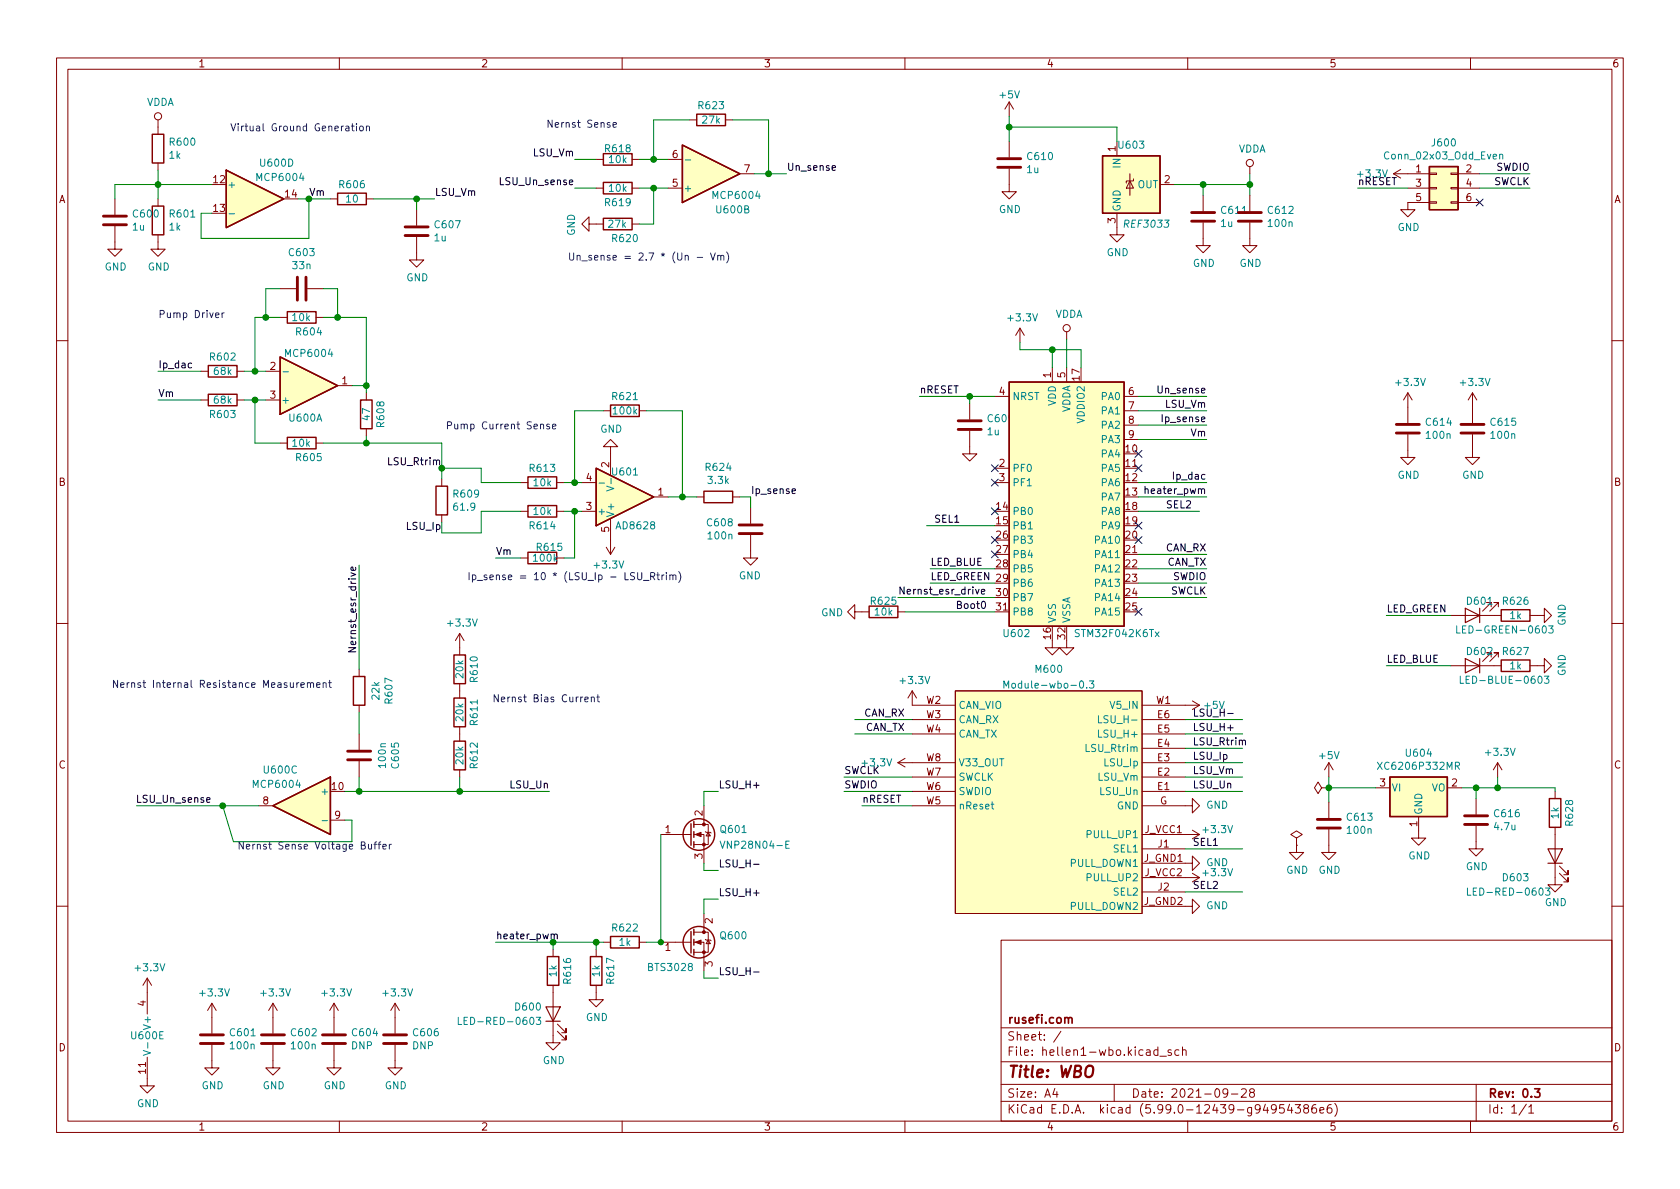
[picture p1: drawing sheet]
<svg xmlns="http://www.w3.org/2000/svg" width="297mm" height="210mm" viewBox="0 0 297 210" stroke-linecap="round" stroke-linejoin="round" font-family="sans-serif">
<g fill="none" stroke="#840000" stroke-width=".18">
<path d="M10 10.2h277v190.1h-277zM12 12.2h273v186.1h-273zM60 10.2v2M110 10.2v2M160 10.2v2M178.4 18l-.7 1.3M178.4 18v2.6M178.4 18l.8 1.3M210 10.2v2M260 10.2v2M20.3 40v4.1h1.3l-1.3 1.2-1.3-1.2h1.3M20.3 35.2v2.8"/>
<path d="M27.9 21.2v2.5M27.9 28.8v1.3M27.9 35.2v1.2M58.4 35.2h1.3M64.8 35.2h1.2M73.7 37.1v2.8M104.1 39.6v-1.3l-1.2 1.3 1.2 1.3v-1.3h2.6M105.4 28.2h1.3M105.4 33.3h1.3M111.8 28.2h1.2M111.8 33.3h1.2M111.8 39.6h1.2"/>
<path d="M118.1 28.2h2.5M118.1 33.3h2.5M121.9 21.2h1.3M128.3 21.2h1.2M130.8 30.7h2.5M178.4 29.8v4.1h1.3l-1.3 1.3-1.2-1.3h1.2M178.4 25v2.8M197.5 37.7v3.8h1.3l-1.3 1.3-1.3-1.3h1.3M197.5 25v2.6M199.8 32l.6 1.3h-1.3zM199.8 30.7v3.8M200.4 31.6v.4h-1.3v.4"/>
<path d="M205.1 32.6h2.5M212.7 39.4v4h1.3l-1.3 1.3-1.2-1.3h1.2M212.7 34.5v2.8M221 39.4v4h1.2l-1.2 1.3-1.3-1.3h1.3M221 29.5v1.2M221 34.5v2.8M246.4 30.7h6.3M246.4 30.7l1.2 .8M247.6 30l-1.2 .7M248.9 33.3h3.8M252.7 35.7h1.3v.2h-1.3zM252.7 33.1h1.3v.3h-1.3z"/>
<path d="M252.7 30.6h1.3v.3h-1.3zM252.7 35.8h-3.8v1.3h1.3l-1.3 1.2-1.3-1.2h1.3M256.5 35.7h1.3v.2h-1.3zM256.5 33.1h1.3v.3h-1.3zM256.5 30.6h1.3v.3h-1.3zM257.8 33.3h3.8M257.8 30.7h3.8M257.8 35.8h3.8M27.9 41.5v2.6h1.3l-1.3 1.2-1.2-1.2h1.2M49.5 56.1h1.3M49.5 51h2.8M54.4 51h2.7"/>
<path d="M55.9 56.1h1.2M73.7 41.9v4.1h1.2l-1.2 1.2-1.3-1.2h1.3M180.3 58l-.7 1.3M180.3 58v2.6M180.3 58l.8 1.3M188.6 58.7v1.2M10 60.2h2M35.6 65.7h1.2M35.6 70.7h1.2M41.9 65.7h1.3M41.9 70.7h1.3M47 65.7h2.5"/>
<path d="M47 70.7h2.5M49.5 78.4h1.3M55.9 78.4h1.2M59.7 68.2h2.5M64.8 69.5v1.2M64.8 75.8v1.3M106.7 72.6h1.2M107.9 79h-1.2l1.2-1.3 1.3 1.3h-1.3v5.1M113 72.6h1.3M171.4 76.2v4.1h1.3l-1.3 1.2-1.2-1.2h1.2M171.4 71.4v2.8M175.9 70.1h2.5"/>
<path d="M186.1 65v2.6M188.6 65v2.6M198.8 72.6h2.5M198.8 70.1h2.5M198.8 75.2h2.5M198.8 77.7h2.5M248.9 76.8v4.1h1.3l-1.3 1.3-1.3-1.3h1.3M248.9 69.5l-.7 1.2M248.9 69.5v5.3M248.9 69.5l.8 1.2M260.3 76.8v4.1h1.3l-1.3 1.3-1.2-1.3h1.2M260.3 69.5v5.3"/>
<path d="M260.3 69.5l-.7 1.2M260.3 69.5l.8 1.2M285 60.2h2M78.1 84.7v1.3M78.1 91.1v1.2M92.1 85.3h1.2M92.1 90.4h1.2M92.1 98.7h1.2M98.4 85.3h1.3M98.4 90.4h1.3M98.4 98.7h1.3M102.9 85.3h2.5"/>
<path d="M102.9 90.4h2.5M107.2 96.8l.7 1.2M107.9 91.7v6.3M108.7 96.8l-.8 1.2M115.6 87.9h2.5M123.2 87.9h1.3M129.5 87.9h1.3M132.7 94.6v4.1h-1.3l1.3 1.2 1.3-1.2h-1.3M132.7 89.8v2.8M175.9 85.3h2.5M175.9 82.8h2.5M198.8 82.8h2.5"/>
<path d="M198.8 98h2.5M10 110.2h2M63.5 118.4v1.2M81.3 112v3.8M81.3 112l-.8 1.3M81.3 112l.7 1.3M151.1 108.2v-1.3l-1.2 1.3 1.2 1.3v-1.3h2.6M158.7 108.2h1.3M175.9 108.2h2.5M186.1 113.3v1.2h1.2l-1.2 1.3-1.3-1.3h1.3M188.6 113.3v1.2h1.3l-1.3 1.3-1.3-1.3h1.3M256.5 117.7h8.9"/>
<path d="M256.5 108.8h8.9M263.7 107.3v-.8h-.8h.8l-1.6 1.6M263.7 116.2v-.8h-.8h.8l-1.6 1.6M264.9 107.3v-.8h-.7h.7l-1.5 1.6M264.9 116.2v-.8h-.7h.7l-1.5 1.6M270.5 108.8h2.5v-1.2l1.3 1.2-1.3 1.3v-1.3M270.5 117.7h2.5v-1.2l1.3 1.2-1.3 1.3v-1.3M285 110.2h2M63.5 124.7v1.3M63.5 129.8v2.8M63.5 134.6v2.8M81.3 120.9v2.5"/>
<path d="M81.3 128.5v2.6M81.3 136.1v1.3M158.7 134.9h10.2M158.7 134.9l1.3 .7M160 134.1l-1.3 .8M161.3 139.9h7.6M161.3 137.4h7.6M161.3 129.8h7.6M161.3 127.2h7.6M161.3 122.2v2.5h7.6M161.3 122.2l-.8 1.2M161.3 122.2l.8 1.2"/>
<path d="M168.9 122.2h33v39.3h-33zM201.9 139.9h7.6M201.9 137.4h7.6M201.9 134.9h7.6M201.9 132.3h7.6M201.9 129.8h7.6M201.9 127.2h7.6M201.9 124.7h10.2M210.8 123.9l1.3 .8M212.1 124.7l-1.3 .8M233.7 139.3l-.7-1-.6 1 .6 1 .7-1h1.2M234.9 139.3h.1"/>
<path d="M234.9 134.9l-.7 1.2M234.9 134.9v2.5M234.9 134.9l.8 1.2M243.2 139.3h2.5M255.9 139.3h2.5M264.8 134.9l-.8 1.2M264.8 134.9v2.5M264.8 134.9l.8 1.2M275 139.9v1.3M45.7 142.5h2.6M58.4 145h2.6M116.8 147.6h5.4"/>
<path d="M122.7 147.6h1.8v5M122.7 145.8h2.5v3.5h-2.5M124.5 142.5v3.3M124.7 147.1l.1 .1h.8l.1 .1M125.2 147.2l.4 .6h-.8zM161.3 142.5h7.6M201.9 142.5h8.9v-1.3l1.3 1.3-1.3 1.3v-1.3M201.9 152.6h8.9v-1.2l1.3 1.2-1.3 1.3v-1.3M201.9 147.6h10.2M201.9 150.1h7.6M201.9 157.7h7.6M201.9 155.2h10.2"/>
<path d="M210.8 146.8l1.3 .8M210.8 154.4l1.3 .8M212.1 147.6l-1.3 .7M212.1 155.2l-1.3 .8M229.2 148.2l1.1-.6-1.1-.7-1 .7 1 .6v1.3M229.2 149.5h.1M229.2 149.5v1.2h1.3l-1.3 1.3-1.2-1.3h1.2M234.9 146.7v4h1.3l-1.3 1.3-1.2-1.3h1.2M234.9 141.9v2.7M250.8 144.4v3.8h1.3l-1.3 1.3-1.2-1.3h1.2M261 146v4.1h1.3l-1.3 1.3-1.3-1.3h1.3M261 141.2v2.8"/>
<path d="M275 146.3v10.2h1.2l-1.2 1.2-1.3-1.2h1.3M275.7 154.4l1.5 1.6v-.8v.8h-.7M275.7 153.2l1.5 1.5v-.8v.8h-.7M10 160.2h2M26 173l-.7 1.2M26 173v6.3M26 173l.8 1.2M37.5 177.4l-.8 1.3M37.5 177.4v5.3M37.5 177.4l.7 1.3M48.3 177.4v5.3M48.3 177.4l-.8 1.3"/>
<path d="M48.3 177.4l.7 1.3M59.1 177.4v5.3M59.1 177.4l-.8 1.3M59.1 177.4l.7 1.3M69.8 177.4l-.7 1.3M69.8 177.4v5.3M69.8 177.4l.8 1.3M97.8 174.2v10.2h1.3l-1.3 1.3-1.3-1.3h1.3M97.8 167.9v1.3M105.4 174.2v2.6h1.3l-1.3 1.2-1.3-1.2h1.3M105.4 167.9v1.3M106.7 166.6h1.2"/>
<path d="M113 166.6h1.3M116.8 166.6h5.4M122.7 166.6h1.8v5.1M122.7 164.8h2.5v3.6h-2.5M124.5 161.5v3.3M124.7 166.1l.1 .1h.8l.1 .2M125.2 166.2l.4 .7h-.8zM177 166.3h108v32h-108zM201.9 160.3h8.9v-1.3l1.3 1.3-1.3 1.2v-1.2M285 160.2h2M26 186.9v5.1h1.3l-1.3 1.3-1.2-1.3h1.2M37.5 184.8v4h1.2l-1.2 1.3-1.3-1.3h1.3"/>
<path d="M48.3 184.8v4h1.2l-1.2 1.3-1.3-1.3h1.3M59.1 184.8v4h1.2l-1.2 1.3-1.3-1.3h1.3M60 198.3v2M69.8 184.8v4h1.3l-1.3 1.3-1.2-1.3h1.2M98.6 182.4l1.5 1.5v-.8v.8h-.8M98.6 181.1l1.5 1.5v-.7v.7h-.8M110 198.3v2M160 198.3v2M177 194.8h108M177 191.8h108M177 187.8h108M177 181.8h108"/>
<path d="M186.5 192.5l-.4 1h1M186.9 193v1M187.6 182.4l-1.3 1.9M197 191.8v3M204.7 185.7l-.4-.1-.3 .3v.4l.1 .3h.6M204.7 185.1v1.5M205.1 186.8h1.1M207.1 185.7l-.4-.1-.2 .2 .1 .3 .5 .1v.4h-.6M208.4 185.7l-.4-.1-.3 .3v.4l.2 .3h.5M209.1 185.8l.2-.2 .3 .1 .1 .9M209.1 185.1v1.5M210 198.3v2"/>
<path d="M217.1 193.2l-.3 .3h-.3l-.3-.3 .2-.6 .4-.1 .2 .2a.99 .99 0 0 1-.4 1.3h-.2M217.7 193.5h1.2M219.5 192.7l.6-.2 .2 .2 .1 .3-1 1h1M221.2 193.2l-.3-.3 .1-.2 .2-.2 .4 .1 .2 .2-.1 .2-.6 .2-.2 .3 .1 .4 .2 .1h.4l.2-.3-.1-.4-.2-.1M225.6 196l-.2 .3h-.3l-.3-.3 .1-.6 .5-.1 .2 .2a.99 .99 0 0 1-.4 1.3h-.3M227 195.3h-.7l-.1 .7 .2-.1 .5 .1 .2 .2-.1 .5-.2 .1-.6-.1M228 195.3l-.4 1h1M228.4 195.8v1M229 195.3h.9l-.5 .6 .5 .1v.7l-.3 .1h-.4l-.2-.1M230.8 196l-.3-.3 .1-.2 .2-.2 .4 .1 .2 .2-.1 .2-.7 .2-.1 .3v.2l.3 .3h.4l.2-.3-.1-.4-.2-.1M232.6 195.3a.59 .59 0 0 0-.7 .7v.5l.2 .3h.4l.2-.1 .1-.5-.2-.2-.4-.1-.3 .3M233.4 196.3l.7-.1-.1-.3-.4-.1-.2 .2v.8h.6"/>
<path d="M235.4 195.3a.59 .59 0 0 0-.8 .7v.5l.2 .3h.4l.2-.1 .1-.5-.1-.2-.5-.1-.3 .3M236 195.1a1.72 1.72 0 0 1 0 2.3M260 198.3v2M261 191.8v6.5M269.9 195.3l-1.3 1.9M270.3 195.8l.4-.5v1.5M270.3 196.8h.9"/>
<circle cx="27.9" cy="20.6" r=".63"/>
<circle cx="221" cy="28.8" r=".63"/>
<circle cx="188.6" cy="58" r=".63"/>
</g>
<path d="M188.9 180.1l.2-.2 .4 .1 .1 .9M271.3 192.5h1l-.5 .6 .4 .1v.7l-.2 .1h-.4l-.3-.1" fill="none" stroke="#840000" stroke-width=".3"/>
<g fill="none" stroke="#840000" stroke-width=".51">
<path d="M18.3 39.7h4.1M18.3 38.2h4.1M176.4 29.6h4.1M176.4 28.1h4.1M210.7 39.1h4.1M210.7 37.6h4.1M218.9 39.1h4.1M218.9 37.6h4.1M52.6 49v4.1M54.1 49v4.1M71.6 41.7h4.1M71.6 40.1h4.1"/>
<path d="M169.4 75.9h4.1M169.4 74.4h4.1M246.9 76.6h4.1M246.9 75.1h4.1M258.3 76.6h4.1M258.3 75.1h4.1M130.7 94.4h4M130.7 92.8h4M61.5 132.8h4M61.5 134.4h4M232.9 146.4h4.1M232.9 144.9h4.1"/>
<path d="M259 145.8h4M259 144.3h4M35.4 184.5h4.1M35.4 183h4.1M46.2 184.5h4.1M46.2 183h4.1M57 184.5h4.1M57 183h4.1M67.8 184.5h4.1M67.8 183h4.1"/>
</g>
<path d="M259.1 107.6l2.5 1.2-2.5 1.3zM259.1 116.5l2.5 1.2-2.5 1.3zM261.6 107.6v2.5M261.6 116.5v2.5M273.7 150.1h2.5l-1.2 2.5zM273.7 152.6h2.5M96.5 178h2.6l-1.3 2.6zM96.5 180.6h2.6" fill="none" stroke="#840000" stroke-width=".2"/>
<g fill="none" stroke="#008484" stroke-width=".18">
<path d="M40.5 37.8h1M121.2 28.3h.9M265.2 27.4l.1-.1h.3l.1 .8M265.2 27.3v.8M50 65.7h1M105.9 85.4h1M107.3 86l1.2 .4-1.2 .4M108 84.6v.9M204.3 111.7l.6 .9M204.9 111.7l-.6 .9M257.6 110.7v1.2h.6M258.2 119.6v1.2h.6"/>
<path d="M273.1 119.6h.8l-.5 .5 .4 .1v.5l-.2 .1-.5-.1M273.8 110.7h.8l-.4 .5 .4 .1v.5l-.2 .1-.6-.1M177.5 121.7v-1.3l.4 .9 .4-.9v1.3M192.1 121.6v.1M192.6 120.4h.8l-.4 .5 .3 .1v.6l-.1 .1-.6-.1M194.2 126.6v1.2h.6M243.5 134.8l.9 1.3M244.4 134.8l-.9 1.3M257.3 135.4h.6l.2-.2-.1-.3-.7-.1v1.3M257.6 135.4l.5 .7M56.9 145.1h1M127.3 148.7l.5 1.3 .4-1.3"/>
<path d="M138.9 149.3h.5M139.5 148.7h-.6v1.3h.6M175.2 142.2h.5M175.4 141.8v1.1l.3 .2M259.5 157v1.3h.6M273.3 157h.7l-.4 .5 .4 .1v.6l-.2 .1-.5-.1M81 179.9v1.3h.6M94.8 179.9h.8l-.4 .5 .3 .1v.5l-.1 .2-.6-.2M25.3 185.8l1.3 .4-1.3 .4M26.1 184.4v.9"/>
</g>
<g fill="none" stroke="#840000" stroke-width=".25">
<path d="M26.9 36.4h2.1v5.1h-2.1zM26.9 23.7h2.1v5.1h-2.1zM40 30.1l10.2 5.1-10.2 5.1zM59.7 34.2h5.1v2h-5.1zM106.7 27.2h5.1v2h-5.1zM106.7 32.3h5.1v2h-5.1zM106.7 38.6h5.1v2h-5.1zM120.6 25.6l10.2 5.1-10.2 5.1zM123.2 20.2h5.1v2h-5.1zM194.9 27.6h10.2v10.1h-10.2zM252.7 29.5h5.1v7.6h-5.1zM50.8 55.1h5.1v2h-5.1z"/>
<path d="M36.8 64.6h5.1v2.1h-5.1zM36.8 69.7h5.1v2h-5.1zM49.5 63.1l10.2 5.1-10.2 5.1zM50.8 77.3h5.1v2.1h-5.1zM63.8 70.7h2v5.1h-2zM107.9 71.6h5.1v2.1h-5.1zM178.4 67.6h20.4v43.1h-20.4zM77.1 86h2v5.1h-2zM93.3 84.3h5.1v2.1h-5.1zM93.3 89.4h5.1v2h-5.1zM93.3 97.7h5.1v2h-5.1zM105.4 82.8l10.2 5.1-10.2 5.1z"/>
<path d="M124.5 86.9h5v2h-5zM62.5 119.6h2v5.1h-2zM80.3 115.8h2v5.1h-2zM153.7 107.2h5v2h-5zM265.4 116.7h5.1v2h-5.1zM265.4 107.8h5.1v2h-5.1zM80.3 131.1h2v5h-2zM80.3 123.4h2v5.1h-2zM245.7 137.4h10.2v7h-10.2zM48.3 142.5l10.1-5.1v10.2zM122.2 145.7v3.8M122.7 145.3v1"/>
<path d="M122.7 147.1v1M122.7 148.8v1.1M273.9 141.2h2.1v5.1h-2.1zM96.8 169.2h2v5h-2zM104.4 169.2h2v5h-2zM107.9 165.6h5.1v2h-5.1zM122.2 164.7v3.8M122.7 164.3v1M122.7 166.1v1M122.7 167.9v1"/>
<circle cx="123.6" cy="147.6" r="2.79"/>
<circle cx="123.6" cy="166.6" r="2.79"/>
</g>
<g fill="#ffffc2" stroke="#ffffc2" stroke-width=".18">
<path d="M105.4 82.8l10.2 5.1-10.2 5.1z"/>
<path d="M178.4 67.6h20.4v43.1h-20.4z"/>
<path d="M49.5 63.1l10.2 5.1-10.2 5.1z"/>
<path d="M194.9 27.6h10.2v10.1h-10.2z"/>
<path d="M120.6 25.6l10.2 5.1-10.2 5.1z"/>
<path d="M48.3 142.5l10.1-5.1v10.2z"/>
<path d="M245.7 137.4h10.2v7h-10.2z"/>
<path d="M168.9 122.2h33v39.3h-33z"/>
<path d="M252.7 29.5h5.1v7.6h-5.1z"/>
<path d="M40 30.1l10.2 5.1-10.2 5.1z"/>
</g>
<g fill="#840000" stroke="#840000" stroke-width=".18">
<path d="M122.9 166.6l1.1-.4v.8z"/>
<path d="M122.9 147.6l1.1-.4v.7z"/>
<circle cx="124.5" cy="168.4" r=".25"/>
<circle cx="124.5" cy="164.8" r=".25"/>
<circle cx="124.5" cy="149.3" r=".25"/>
<circle cx="124.5" cy="145.8" r=".25"/>
</g>
<g fill="none" stroke="#000" stroke-width=".18">
<path d="M147.1 29.7l.6-.1v-.3h-.4l-.2 .2 .1 .6h.5M33.9 64.3l-.4-.1-.2 .2 .1 .6h.5M140 86.9l.7-.2-.1-.2-.4-.1-.2 .2 .1 .6h.5M202.5 86.6l.1-.2 .3 .1 .1 .8M202.5 86v1.3M61.6 114.5h1.3l-1.3 .8h1.3M62.8 100.3l.1 .4-.2 .2-.6-.1v-.5h.3l.1 .6M172.5 104.2l.3 .9 .3-.9M173.5 104.6l.6-.1v-.2l-.4-.1-.2 .2 .1 .6h.5M173.6 106.4l.2-.1a.68 .68 0 0 1 .5 .7 .68 .68 0 0 1-.5 .6l-.2-.1-.1-.4zM217.1 126.2h.9M219.7 131.1l.1-.2h.3l.1 .8"/>
<path d="M133.2 152.8h1M97.4 165.3l.2-.1h.3l.1 .8M98 165.4l.2-.2h.3v.8M133.2 171.9h1"/>
</g>
<g fill="none" stroke="#0000c2" stroke-width=".18">
<path d="M62.1 22.3h.5M62.3 21.9v1.1l.3 .1M63 21.9v.1M63 22.3v.8M63.7 22.4l.3-.1 .2 .2v.4l-.2 .2h-.3l-.1-.2zM64.8 22.4l.2-.1 .3 .1v.7M64.8 22.3v.8M107.8 21.7h-.3l-.1 .1v.2l.4 .1v.3h-.4M108.4 22.1l.6-.1-.1-.3h-.3l-.2 .1v.6h.5M38.1 55.7l.6-.1v-.2l-.4-.1-.2 .2 .1 .6h.5M39.3 55.3v.9M39.6 55.3l-.3 .3"/>
<path d="M123.3 45.5h.9M125.6 44.7l.4 1.3 .5-1.3M126.9 45.3l.2-.1h.3v.8M126.9 45.2v.8M127.4 45.3l.2-.1h.3l.1 .8M128.5 44.6a1.46 1.46 0 0 1 0 1.9M95.6 75.1l.1-.1 .4 .1v.7M97.1 75.1l-.3-.1-.1 .2v.2l.4 .1v.3h-.4M97.7 75.4l.6-.1-.1-.2-.3-.1-.2 .2v.6h.5M112.7 101.2v1.1l.3 .2h.2l.3-.2v-1.1M113.8 102.6h.9M115 101.9h.6l.2-.2-.1-.3-.7-.2v1.3"/>
<path d="M115.3 101.9l.5 .6M116.1 101.7h.5M116.3 101.2v1.1l.3 .2M117 101.7v.8M117.4 101.7l-.4 .2M117.8 101.2v.2M117.8 101.7v.8M118.4 101.8l.2-.1h.3l.1 .8M118.4 101.7v.8M119 101.9l.2-.2h.3v.8M120 101.1a1.46 1.46 0 0 1 0 1.9M52.5 120.7v.9"/>
<path d="M52.8 120.7l-.3 .3M53.2 121.1l.6-.1-.1-.2-.3-.1-.2 .2 .1 .6h.4M54.4 120.8l.1-.1 .3 .1 .1 .8M54.4 120.7v.9M54.9 120.9l.2-.2 .3 .1v.8M56 121.1l.6-.1-.1-.2-.3-.1-.2 .2v.6h.5M57.1 120.8l.2-.1 .3 .1 .1 .8M57.1 120.7v.9M58.1 120.7h.5M58.3 120.3v1.1l.3 .2M103.4 123.7l.6-.1-.1-.3h-.3l-.2 .1 .1 .6h.4M104.5 123.4l.2-.1h.3l.1 .8"/>
<path d="M104.5 123.3v.8M105.5 123.3h.5M105.7 122.8v1.1l.3 .2M65.1 149.3l.1 .8h.3l.2-.1M65.7 149.3v.8M66.1 149.3h.5M66.6 148.9l-.3 .2v1M66.8 149.3h.5M67.3 148.9l-.3 .2v1M67.7 149.7l.6-.1-.1-.2-.3-.1-.2 .2v.6h.5M68.8 149.3v.8M69.2 149.3l-.4 .2"/>
</g>
<g fill="none" stroke="#008400" stroke-width=".18">
<path d="M27.9 30.1v5.1M37.5 32.6h-17.2v2.6M52.7 35.2h5.7M54.6 35.2v7h-19v-4.5h1.9M66 35.2h10.8M73.7 35.2v1.9M101.6 28.2h3.8M101.6 33.3h3.8M113 28.2h5.1M113 33.3h5.1M115.6 33.3v6.3h-2.6M121.9 21.2h-6.3v7"/>
<path d="M129.5 21.2h6.4v9.5M133.3 30.7h5.8M178.4 20.6v4.4M178.4 22.5h19.1v2.5M207.6 32.6h13.4M212.7 32.6v1.9M221 30.7v3.8M240 33.3h8.9M261.6 33.3h8.9M261.6 30.7h8.9M49.5 56.1h-4.4v9.6M49.5 51h-2.5v5.1"/>
<path d="M57.1 56.1h7.7v13.4M57.1 51h2.6v5.1M188.6 59.9v5.1M27.9 65.7h7.7M27.9 70.7h7.7M43.2 65.7h3.8M43.2 70.7h3.8M45.1 70.7v7.7h4.4M57.1 78.4h21v6.3M62.2 68.2h2.6M64.8 77.1v1.3M106.7 72.6h-5.1v12.7"/>
<path d="M114.3 72.6h6.3v15.3M162.6 70.1h13.3M171.4 70.1v1.3M180.3 60.6v1.2h10.8v3.2M186.1 61.8v3.2M201.3 70.1h12.1M201.3 75.2h12.1M201.3 72.6h12.1M201.3 77.7h12.1M63.5 99.9v18.5M78.1 82.8h7v2.5h7M87.6 98.7h4.5"/>
<path d="M92.1 90.4h-7v3.8h-7M99.7 85.3h3.2M99.7 90.4h3.2M101.6 90.4v8.3h-1.9M118.1 87.9h5.1M130.8 87.9h1.9v1.9M163.8 93h12.1M201.3 85.3h12.1M201.3 90.4h10.8M201.3 87.9h12.1M201.3 98h12.1M158.7 105.7h17.2"/>
<path d="M160 108.2h15.9M164.5 100.6h11.4M164.5 103.1h11.4M201.3 100.6h12.1M201.3 103.1h12.1M201.3 105.7h12.1M245.1 117.7h11.4M245.1 108.8h11.4M61 139.9h36.2M63.5 126v3.8M63.5 137.4v2.5M81.3 137.4v2.5"/>
<path d="M127 139.9h-2.5v2.6M149.2 139.9h12.1M149.2 137.4h12.1M151.1 129.8h10.2M151.1 127.2h10.2M209.5 139.9h10.2M209.5 134.9h10.2M209.5 137.4h10.2M209.5 129.8h10.2M209.5 132.3h10.2M209.5 127.2h10.2M234.9 137.4v4.5"/>
<path d="M234.9 139.3h8.3M258.4 139.3h16.6v.6M261 139.3v1.9M264.8 137.4v1.9M24.1 142.5h21.6M39.4 142.5l1.9 6.3h20.9v-3.8h-1.2M116.8 147.6v19h-2.5M124.5 152.6v1.3h2.5M127 159h-2.5v2.5M152.4 142.5h8.9M209.5 150.1h10.2M209.5 157.7h10.2"/>
<path d="M87.6 166.6h19.1M97.8 166.6v1.3M105.4 166.6v1.3M124.5 171.7v1.3h2.5"/>
</g>
<g fill="none" stroke="#000084" stroke-width=".18">
<path d="M261 35.2l1.2 1.2M262.2 35.2l-1.2 1.2M200.7 79.6l1.2 1.3M201.9 79.6l-1.2 1.3M175.3 89.8l1.2 1.2M175.3 97.4l1.2 1.2M175.3 94.9l1.2 1.2M175.3 84.7l1.2 1.2M175.3 82.2l1.2 1.2M176.5 89.8l-1.2 1.2M176.5 97.4l-1.2 1.2M176.5 94.9l-1.2 1.2"/>
<path d="M176.5 84.7l-1.2 1.2M176.5 82.2l-1.2 1.2M200.7 92.3l1.2 1.3M200.7 82.2l1.2 1.2M200.7 94.9l1.2 1.2M201.9 92.3l-1.2 1.3M201.9 82.2l-1.2 1.2M201.9 94.9l-1.2 1.2M200.7 107.6l1.2 1.2M201.9 107.6l-1.2 1.2"/>
</g>
<g fill="#008400" stroke="#008400" stroke-width=".18">
<circle cx="135.9" cy="30.7" r=".51"/>
<circle cx="178.4" cy="22.5" r=".51"/>
<circle cx="171.5" cy="70.1" r=".51"/>
<circle cx="186.1" cy="61.8" r=".51"/>
<circle cx="212.7" cy="32.6" r=".51"/>
<circle cx="235" cy="139.3" r=".51"/>
<circle cx="264.8" cy="139.3" r=".51"/>
<circle cx="261" cy="139.3" r=".51"/>
<circle cx="221" cy="32.6" r=".51"/>
<circle cx="45.1" cy="70.7" r=".51"/>
<circle cx="64.8" cy="78.4" r=".51"/>
<circle cx="78.1" cy="82.8" r=".51"/>
<circle cx="101.6" cy="90.4" r=".51"/>
<circle cx="101.6" cy="85.3" r=".51"/>
<circle cx="27.9" cy="32.6" r=".51"/>
<circle cx="81.3" cy="139.9" r=".51"/>
<circle cx="97.8" cy="166.6" r=".51"/>
<circle cx="116.8" cy="166.6" r=".46"/>
<circle cx="105.4" cy="166.6" r=".51"/>
<circle cx="115.6" cy="28.2" r=".51"/>
<circle cx="115.6" cy="33.3" r=".51"/>
<circle cx="120.7" cy="87.9" r=".51"/>
<circle cx="63.5" cy="139.9" r=".51"/>
<circle cx="39.4" cy="142.5" r=".51"/>
<circle cx="45.1" cy="65.7" r=".51"/>
<circle cx="47" cy="56.1" r=".51"/>
<circle cx="54.6" cy="35.2" r=".51"/>
<circle cx="73.7" cy="35.2" r=".51"/>
<circle cx="59.7" cy="56.1" r=".51"/>
<circle cx="64.8" cy="68.2" r=".51"/>
</g>
<text font-size="2.8" fill="#840000" x="178" y="190.6">Title: WBO</text>
<g font-size="2.1" fill="#840000">
<text x="178" y="184">Sheet: /</text>
<text x="178" y="181">rusefi.com</text>
<text x="178" y="186.7">File: hellen1-wbo.kicad_sch</text>
<text x="178" y="196.9">KiCad E.D.A. kicad (5.99.0-12439-g94954386e6)</text>
<text x="178" y="194.1">Size: A4</text>
<text x="200" y="194.1">Date: 2021-09-28</text>
<text x="263" y="194.1">Rev: 0.3</text>
<text x="263" y="196.9">Id: 1/1</text>
</g>
<g font-size="1.8" fill="#840000">
<text x="35" y="11.9">1</text>
<text x="85" y="11.9">2</text>
<text x="135" y="11.9">3</text>
<text x="185" y="11.9">4</text>
<text x="235" y="11.9">5</text>
<text x="285" y="11.9">6</text>
<text x="118.9" y="27.9">6</text>
<text x="197.2" y="26.8" transform="rotate(-90 197.2 26.8)">1</text>
<text x="10.3" y="35.9">A</text>
<text x="37.8" y="32.4">12</text>
<text x="50.5" y="34.9">14</text>
<text x="118.9" y="33">5</text>
<text x="131.6" y="30.5">7</text>
<text x="205.9" y="32.4">2</text>
<text x="250.3" y="30.5">1</text>
<text x="250.3" y="33">3</text>
<text x="250.3" y="35.6">5</text>
<text x="259.2" y="30.5">2</text>
<text x="259.2" y="33">4</text>
<text x="259.2" y="35.6">6</text>
<text x="285.3" y="35.9">A</text>
<text x="37.8" y="37.5">13</text>
<text x="197.2" y="39.5" transform="rotate(-90 197.2 39.5)">3</text>
<text x="47.8" y="65.4">2</text>
<text x="47.8" y="70.5">3</text>
<text x="60.5" y="67.9">1</text>
<text x="176.7" y="69.8">4</text>
<text x="185.8" y="66.8" transform="rotate(-90 185.8 66.8)">1</text>
<text x="188.3" y="66.8" transform="rotate(-90 188.3 66.8)">5</text>
<text x="190.9" y="67.3" transform="rotate(-90 190.9 67.3)">17</text>
<text x="199.5" y="69.8">6</text>
<text x="199.5" y="72.4">7</text>
<text x="199.5" y="74.9">8</text>
<text x="199.5" y="77.5">9</text>
<text x="107.7" y="82.7" transform="rotate(-90 107.7 82.7)">2</text>
<text x="176.7" y="82.5">2</text>
<text x="199" y="80">10</text>
<text x="199" y="82.5">11</text>
<text x="10.3" y="85.9">B</text>
<text x="103.6" y="85.1">4</text>
<text x="116.3" y="87.6">1</text>
<text x="176.7" y="85.1">3</text>
<text x="199" y="85.1">12</text>
<text x="199" y="87.6">13</text>
<text x="285.3" y="85.9">B</text>
<text x="103.6" y="90.2">3</text>
<text x="107.7" y="94.1" transform="rotate(-90 107.7 94.1)">5</text>
<text x="176.2" y="90.2">14</text>
<text x="176.2" y="92.7">15</text>
<text x="176.2" y="95.2">26</text>
<text x="199" y="90.2">18</text>
<text x="199" y="92.7">19</text>
<text x="199" y="95.2">20</text>
<text x="176.2" y="97.8">27</text>
<text x="176.2" y="100.3">28</text>
<text x="199" y="97.8">21</text>
<text x="199" y="100.3">22</text>
<text x="176.2" y="105.4">30</text>
<text x="176.2" y="107.9">31</text>
<text x="199" y="102.9">23</text>
<text x="199" y="105.4">24</text>
<text x="199" y="107.9">25</text>
<text x="185.8" y="113" transform="rotate(-90 185.8 113)">16</text>
<text x="188.3" y="113" transform="rotate(-90 188.3 113)">32</text>
<text x="163.8" y="124.5">W2</text>
<text x="204.4" y="124.5">W1</text>
<text x="163.8" y="127">W3</text>
<text x="163.8" y="129.5">W4</text>
<text x="204.7" y="129.5">E5</text>
<text x="204.7" y="127">E6</text>
<text x="10.3" y="135.9">C</text>
<text x="163.8" y="137.2">W7</text>
<text x="163.8" y="134.6">W8</text>
<text x="204.7" y="137.2">E2</text>
<text x="204.7" y="134.6">E3</text>
<text x="204.7" y="132.1">E4</text>
<text x="285.3" y="135.9">C</text>
<text x="46.5" y="142.2">8</text>
<text x="58.7" y="139.7">10</text>
<text x="163.8" y="142.2">W5</text>
<text x="163.8" y="139.7">W6</text>
<text x="204.7" y="139.7">E1</text>
<text x="205.1" y="142.2">G</text>
<text x="244" y="139.1">3</text>
<text x="256.7" y="139.1">2</text>
<text x="59.2" y="144.8">9</text>
<text x="117.6" y="147.3">1</text>
<text x="124.2" y="144.3" transform="rotate(-90 124.2 144.3)">2</text>
<text x="202.4" y="147.3">J_VCC1</text>
<text x="204.8" y="149.9">J1</text>
<text x="250.6" y="146.2" transform="rotate(-90 250.6 146.2)">1</text>
<text x="124.2" y="151.9" transform="rotate(-90 124.2 151.9)">3</text>
<text x="202.3" y="152.4">J_GND1</text>
<text x="202.4" y="154.9">J_VCC2</text>
<text x="202.3" y="160">J_GND2</text>
<text x="204.8" y="157.5">J2</text>
<text x="126" y="163.3" transform="rotate(-90 126 163.3)">2</text>
<text x="117.6" y="168.1">1</text>
<text x="126" y="170.9" transform="rotate(-90 126 170.9)">3</text>
<text x="25.8" y="177.9" transform="rotate(-90 25.8 177.9)">4</text>
<text x="10.3" y="185.9">D</text>
<text x="285.3" y="185.9">D</text>
<text x="25.8" y="189.8" transform="rotate(-90 25.8 189.8)">11</text>
<text x="35" y="199.9">1</text>
<text x="85" y="199.9">2</text>
<text x="135" y="199.9">3</text>
<text x="185" y="199.9">4</text>
<text x="235" y="199.9">5</text>
<text x="285" y="199.9">6</text>
</g>
<g font-size="1.8" fill="#008484">
<text x="176.8" y="17.4">+5V</text>
<text x="25.9" y="18.7">VDDA</text>
<text x="123.6" y="19.3">R623</text>
<text x="124.3" y="21.8">27k</text>
<text x="29.9" y="28.1">1k</text>
<text x="30.1" y="25.7">R600</text>
<text x="46.1" y="29.5">U600D</text>
<text x="107.1" y="26.9">R618</text>
<text x="107.7" y="28.8">10k</text>
<text x="181.8" y="28.3">C610</text>
<text x="197.9" y="26.3">U603</text>
<text x="198.1" y="29.6" transform="rotate(-90 198.1 29.6)">IN</text>
<text x="218.9" y="27">VDDA</text>
<text x="245.2" y="28.2">Conn_02x03_Odd_Even</text>
<text x="253.3" y="25.9">J600</text>
<text x="40.1" y="33.3">+</text>
<text x="45.6" y="32">MCP6004</text>
<text x="60.1" y="33.3">R606</text>
<text x="61.2" y="35.8">10</text>
<text x="107.7" y="33.9">10k</text>
<text x="120.8" y="33.9">+</text>
<text x="126.2" y="35.2">MCP6004</text>
<text x="181.6" y="30.6">1u</text>
<text x="201.1" y="33.3">OUT</text>
<text x="23.5" y="40.8">1u</text>
<text x="23.7" y="38.4">C600</text>
<text x="29.9" y="40.8">1k</text>
<text x="30.1" y="38.4">R601</text>
<text x="77" y="40.4">C607</text>
<text x="101.7" y="41.7" transform="rotate(-90 101.7 41.7)">GND</text>
<text x="107.1" y="36.4">R619</text>
<text x="107.6" y="40.3">27k</text>
<text x="126.8" y="37.7">U600B</text>
<text x="176.6" y="37.7">GND</text>
<text x="198.1" y="37.5" transform="rotate(-90 198.1 37.5)">GND</text>
<text x="199" y="40.3">REF3033</text>
<text x="215.9" y="40.1">1u</text>
<text x="216.1" y="37.8">C611</text>
<text x="224.3" y="37.8">C612</text>
<text x="224.4" y="40.1">100n</text>
<text x="247.1" y="40.8">GND</text>
<text x="18.5" y="47.8">GND</text>
<text x="26.1" y="47.8">GND</text>
<text x="51.2" y="45.3">C603</text>
<text x="51.8" y="47.6">33n</text>
<text x="76.8" y="42.7">1u</text>
<text x="108.4" y="42.8">R620</text>
<text x="195.6" y="45.3">GND</text>
<text x="210.9" y="47.2">GND</text>
<text x="219.1" y="47.2">GND</text>
<text x="71.8" y="49.7">GND</text>
<text x="51.8" y="56.8">10k</text>
<text x="52.5" y="59.3">R604</text>
<text x="178.4" y="56.8">+3.3V</text>
<text x="186.5" y="56.2">VDDA</text>
<text x="37.3" y="63.7">R602</text>
<text x="50.7" y="63.1">MCP6004</text>
<text x="37.9" y="66.3">68k</text>
<text x="37.9" y="71.4">68k</text>
<text x="49.7" y="71.4">+</text>
<text x="108.4" y="70.7">R621</text>
<text x="178.9" y="70.7">NRST</text>
<text x="186.7" y="71.8" transform="rotate(-90 186.7 71.8)">VDD</text>
<text x="194.8" y="70.7">PA0</text>
<text x="247" y="68.2">+3.3V</text>
<text x="258.4" y="68.2">+3.3V</text>
<text x="37.3" y="73.9">R603</text>
<text x="51.2" y="74.5">U600A</text>
<text x="65.4" y="74.3" transform="rotate(-90 65.4 74.3)">47</text>
<text x="67.9" y="75.4" transform="rotate(-90 67.9 75.4)">R608</text>
<text x="106.1" y="76.5">GND</text>
<text x="108.5" y="73.3">100k</text>
<text x="174.6" y="77">1u</text>
<text x="174.8" y="74.6">C609</text>
<text x="189.2" y="73.1" transform="rotate(-90 189.2 73.1)">VDDA</text>
<text x="191.8" y="74.7" transform="rotate(-90 191.8 74.7)">VDDIO2</text>
<text x="194.8" y="73.3">PA1</text>
<text x="194.8" y="75.8">PA2</text>
<text x="252.3" y="75.3">C614</text>
<text x="252.3" y="77.6">100n</text>
<text x="263.7" y="75.3">C615</text>
<text x="263.7" y="77.6">100n</text>
<text x="51.8" y="79">10k</text>
<text x="52.5" y="81.5">R605</text>
<text x="93.8" y="83.4">R613</text>
<text x="124.9" y="83.3">R624</text>
<text x="178.9" y="83.4">PF0</text>
<text x="194.8" y="80.9">PA4</text>
<text x="194.8" y="83.4">PA5</text>
<text x="194.8" y="78.4">PA3</text>
<text x="80.3" y="88">R609</text>
<text x="94.4" y="86">10k</text>
<text x="108.4" y="84.1">U601</text>
<text x="125.3" y="85.6">3.3k</text>
<text x="178.9" y="86">PF1</text>
<text x="194.8" y="86">PA6</text>
<text x="194.8" y="88.5">PA7</text>
<text x="247.1" y="84.7">GND</text>
<text x="258.5" y="84.7">GND</text>
<text x="80.4" y="90.3">61.9</text>
<text x="93.8" y="93.6">R614</text>
<text x="94.4" y="91.1">10k</text>
<text x="105.5" y="91.1">+</text>
<text x="108.6" y="91.6" transform="rotate(-90 108.6 91.6)">V+</text>
<text x="109.2" y="93.6">AD8628</text>
<text x="125.2" y="93.1">C608</text>
<text x="125.3" y="95.4">100n</text>
<text x="178.9" y="91.1">PB0</text>
<text x="178.9" y="93.6">PB1</text>
<text x="194.8" y="91.1">PA8</text>
<text x="194.8" y="93.6">PA9</text>
<text x="94.4" y="99.3">100k</text>
<text x="95" y="97.4">R615</text>
<text x="105.2" y="100.5">+3.3V</text>
<text x="178.9" y="96.1">PB3</text>
<text x="178.9" y="98.7">PB4</text>
<text x="178.9" y="101.2">PB5</text>
<text x="193.8" y="96.1">PA10</text>
<text x="193.8" y="98.7">PA11</text>
<text x="193.8" y="101.2">PA12</text>
<text x="130.6" y="102.4">GND</text>
<text x="154.1" y="106.9">R625</text>
<text x="178.9" y="103.8">PB6</text>
<text x="178.9" y="106.3">PB7</text>
<text x="193.8" y="103.8">PA13</text>
<text x="193.8" y="106.3">PA14</text>
<text x="259.5" y="106.9">D601</text>
<text x="265.9" y="106.9">R626</text>
<text x="79.3" y="110.8">+3.3V</text>
<text x="145.2" y="109">GND</text>
<text x="154.7" y="108.8">10k</text>
<text x="177.6" y="112.6">U602</text>
<text x="178.9" y="108.8">PB8</text>
<text x="186.7" y="110.2" transform="rotate(-90 186.7 110.2)">VSS</text>
<text x="189.2" y="110.2" transform="rotate(-90 189.2 110.2)">VSSA</text>
<text x="190.5" y="112.6">STM32F042K6Tx</text>
<text x="193.8" y="108.8">PA15</text>
<text x="258.6" y="112">LED-GREEN-0603</text>
<text x="267" y="109.5">1k</text>
<text x="276.8" y="110.7" transform="rotate(-90 276.8 110.7)">GND</text>
<text x="81.9" y="119.8" transform="rotate(-90 81.9 119.8)">20k</text>
<text x="183.2" y="119">M600</text>
<text x="259.5" y="115.8">D602</text>
<text x="265.9" y="115.8">R627</text>
<text x="267" y="118.4">1k</text>
<text x="276.8" y="119.6" transform="rotate(-90 276.8 119.6)">GND</text>
<text x="67.1" y="123.6" transform="rotate(-90 67.1 123.6)">22k</text>
<text x="69.4" y="124.3" transform="rotate(-90 69.4 124.3)">R607</text>
<text x="84.5" y="120.5" transform="rotate(-90 84.5 120.5)">R610</text>
<text x="159.3" y="120.9">+3.3V</text>
<text x="169.4" y="125.3">CAN_VIO</text>
<text x="178.7" y="121.7">Module-wbo-0.3</text>
<text x="196.5" y="125.3">V5_IN</text>
<text x="259.3" y="120.9">LED-BLUE-0603</text>
<text x="81.9" y="127.5" transform="rotate(-90 81.9 127.5)">20k</text>
<text x="84.5" y="128.1" transform="rotate(-90 84.5 128.1)">R611</text>
<text x="169.4" y="127.9">CAN_RX</text>
<text x="169.4" y="130.4">CAN_TX</text>
<text x="194.6" y="130.4">LSU_H+</text>
<text x="195" y="127.9">LSU_H-</text>
<text x="46.8" y="136.8">U600C</text>
<text x="68.2" y="135.6" transform="rotate(-90 68.2 135.6)">100n</text>
<text x="70.5" y="135.7" transform="rotate(-90 70.5 135.7)">C605</text>
<text x="81.9" y="135.1" transform="rotate(-90 81.9 135.1)">20k</text>
<text x="84.5" y="135.7" transform="rotate(-90 84.5 135.7)">R612</text>
<text x="152.6" y="135.5">+3.3V</text>
<text x="169.4" y="135.5">V33_OUT</text>
<text x="192.3" y="133">LSU_Rtrim</text>
<text x="195.3" y="135.5">LSU_Ip</text>
<text x="233.4" y="134.2">+5V</text>
<text x="244.2" y="136.1">XC6206P332MR</text>
<text x="248.7" y="133.8">U604</text>
<text x="262.8" y="133.6">+3.3V</text>
<text x="45" y="139.3">MCP6004</text>
<text x="57.3" y="140.6">+</text>
<text x="169.4" y="143.1">nReset</text>
<text x="169.4" y="140.6">SWDIO</text>
<text x="169.4" y="138">SWCLK</text>
<text x="194.1" y="138">LSU_Vm</text>
<text x="194.5" y="140.6">LSU_Un</text>
<text x="197.5" y="143.1">GND</text>
<text x="213.2" y="143">GND</text>
<text x="246" y="139.9">VI</text>
<text x="253.1" y="139.9">VO</text>
<text x="127.5" y="147.3">Q601</text>
<text x="192.4" y="148.2">PULL_UP1</text>
<text x="212.9" y="147.3">+3.3V</text>
<text x="238.3" y="145.1">C613</text>
<text x="238.3" y="147.4">100n</text>
<text x="251.5" y="144.1" transform="rotate(-90 251.5 144.1)">GND</text>
<text x="264.3" y="146.8">4.7u</text>
<text x="264.3" y="144.5">C616</text>
<text x="275.6" y="144.7" transform="rotate(-90 275.6 144.7)">1k</text>
<text x="278.1" y="145.9" transform="rotate(-90 278.1 145.9)">R628</text>
<text x="128.2" y="150.1">VNP28N04-E</text>
<text x="189.2" y="153.3">PULL_DOWN1</text>
<text x="192.4" y="155.8">PULL_UP2</text>
<text x="197" y="150.7">SEL1</text>
<text x="212.9" y="154.9">+3.3V</text>
<text x="213.2" y="153.2">GND</text>
<text x="227.4" y="154.5">GND</text>
<text x="233.1" y="154.5">GND</text>
<text x="249" y="152">GND</text>
<text x="259.1" y="153.9">GND</text>
<text x="265.8" y="155.8">D603</text>
<text x="189.2" y="160.9">PULL_DOWN2</text>
<text x="197" y="158.4">SEL2</text>
<text x="213.2" y="160.8">GND</text>
<text x="260.5" y="158.4">LED-RED-0603</text>
<text x="273.1" y="160.2">GND</text>
<text x="108.4" y="164.7">R622</text>
<text x="109.5" y="167.3">1k</text>
<text x="127.5" y="166.1">Q600</text>
<text x="24.1" y="171.7">+3.3V</text>
<text x="98.4" y="172.7" transform="rotate(-90 98.4 172.7)">1k</text>
<text x="101" y="173.8" transform="rotate(-90 101 173.8)">R616</text>
<text x="106" y="172.7" transform="rotate(-90 106 172.7)">1k</text>
<text x="108.6" y="173.8" transform="rotate(-90 108.6 173.8)">R617</text>
<text x="114.8" y="171.7">BTS3028</text>
<text x="35.5" y="176.2">+3.3V</text>
<text x="46.3" y="176.2">+3.3V</text>
<text x="57.1" y="176.2">+3.3V</text>
<text x="67.9" y="176.2">+3.3V</text>
<text x="91.2" y="178.7">D600</text>
<text x="23.3" y="183.8">U600E</text>
<text x="26.7" y="181.7" transform="rotate(-90 26.7 181.7)">V+</text>
<text x="40.8" y="183.2">C601</text>
<text x="40.8" y="185.5">100n</text>
<text x="51.6" y="183.2">C602</text>
<text x="51.6" y="185.5">100n</text>
<text x="62.1" y="185.5">DNP</text>
<text x="62.4" y="183.2">C604</text>
<text x="72.9" y="185.5">DNP</text>
<text x="73.2" y="183.2">C606</text>
<text x="82.1" y="181.2">LED-RED-0603</text>
<text x="103.6" y="180.5">GND</text>
<text x="96" y="188.2">GND</text>
<text x="24.2" y="195.8">GND</text>
<text x="35.6" y="192.6">GND</text>
<text x="46.4" y="192.6">GND</text>
<text x="57.2" y="192.6">GND</text>
<text x="68" y="192.6">GND</text>
</g>
<g font-size="1.8" fill="#0000c2">
<text x="40.6" y="23.2">Virtual Ground Generation</text>
<text x="96.5" y="22.6">Nernst Sense</text>
<text x="100.3" y="46.1">Un_sense = 2.7 * (Un - Vm)</text>
<text x="27.9" y="56.2">Pump Driver</text>
<text x="78.7" y="75.9">Pump Current Sense</text>
<text x="82.5" y="102.6">Ip_sense = 10 * (LSU_Ip - LSU_Rtrim)</text>
<text x="19.7" y="121.6">Nernst Internal Resistance Measurement</text>
<text x="87" y="124.2">Nernst Bias Current</text>
<text x="41.9" y="150.2">Nernst Sense Voltage Buffer</text>
</g>
<g font-size="1.8">
<text x="94.3" y="27.6">LSU_Vm</text>
<text x="54.6" y="34.6">Vm</text>
<text x="76.8" y="34.6">LSU_Vm</text>
<text x="88.7" y="32.7">LSU_Un_sense</text>
<text x="139.1" y="30.2">Un_sense</text>
<text x="240" y="32.7">nRESET</text>
<text x="240.2" y="31.4">+3.3V</text>
<text x="264" y="32.7">SWCLK</text>
<text x="264.5" y="30.2">SWDIO</text>
<text x="27.9" y="65.1">Ip_dac</text>
<text x="27.9" y="70.2">Vm</text>
<text x="162.6" y="69.6">nRESET</text>
<text x="205" y="69.6">Un_sense</text>
<text x="205.8" y="74.6">Ip_sense</text>
<text x="206.1" y="72.1">LSU_Vm</text>
<text x="210.6" y="77.2">Vm</text>
<text x="69" y="82.3">LSU_Rtrim</text>
<text x="132.7" y="87.3">Ip_sense</text>
<text x="203" y="87.3">heater_pwm</text>
<text x="206.4" y="89.9">SEL2</text>
<text x="207.8" y="84.8">Ip_dac</text>
<text x="165.1" y="92.4">SEL1</text>
<text x="87.6" y="98.1">Vm</text>
<text x="164.5" y="100">LED_BLUE</text>
<text x="206.1" y="97.5">CAN_RX</text>
<text x="206.3" y="100">CAN_TX</text>
<text x="158.7" y="105.1">Nernst_esr_drive</text>
<text x="164.5" y="102.6">LED_GREEN 29</text>
<text x="168.9" y="107.7">Boot0</text>
<text x="206.9" y="105.1">SWCLK</text>
<text x="207.4" y="102.6">SWDIO</text>
<text x="245.1" y="108.3">LED_GREEN</text>
<text x="63" y="114.4" transform="rotate(-90 63 114.4)">Nernst_esr_drive</text>
<text x="245.1" y="117.2">LED_BLUE</text>
<text x="213" y="125.3">+5V</text>
<text x="152.7" y="126.7">CAN_RX</text>
<text x="152.9" y="129.2">CAN_TX</text>
<text x="210.8" y="131.8">LSU_Rtrim</text>
<text x="210.8" y="126.7">LSU_H-</text>
<text x="210.8" y="129.2">LSU_H+</text>
<text x="149.2" y="136.9">SWCLK</text>
<text x="210.8" y="134.3">LSU_Ip</text>
<text x="210.8" y="136.9">LSU_Vm</text>
<text x="24.6" y="141.9">LSU_Un_sense</text>
<text x="90.3" y="139.4">LSU_Un</text>
<text x="127" y="139.4">LSU_H+</text>
<text x="149.2" y="139.4">SWDIO</text>
<text x="152.4" y="141.9">nRESET</text>
<text x="210.8" y="139.4">LSU_Un</text>
<text x="210.8" y="149.6">SEL1</text>
<text x="127" y="153.4">LSU_H-</text>
<text x="127" y="158.5">LSU_H+</text>
<text x="210.8" y="157.2">SEL2</text>
<text x="87.6" y="166.1">heater_pwm</text>
<text x="127" y="172.4">LSU_H-</text>
</g>
<text font-size="1.8" fill="#008400" x="72" y="93.7">LSU_Ip</text>
</svg>
